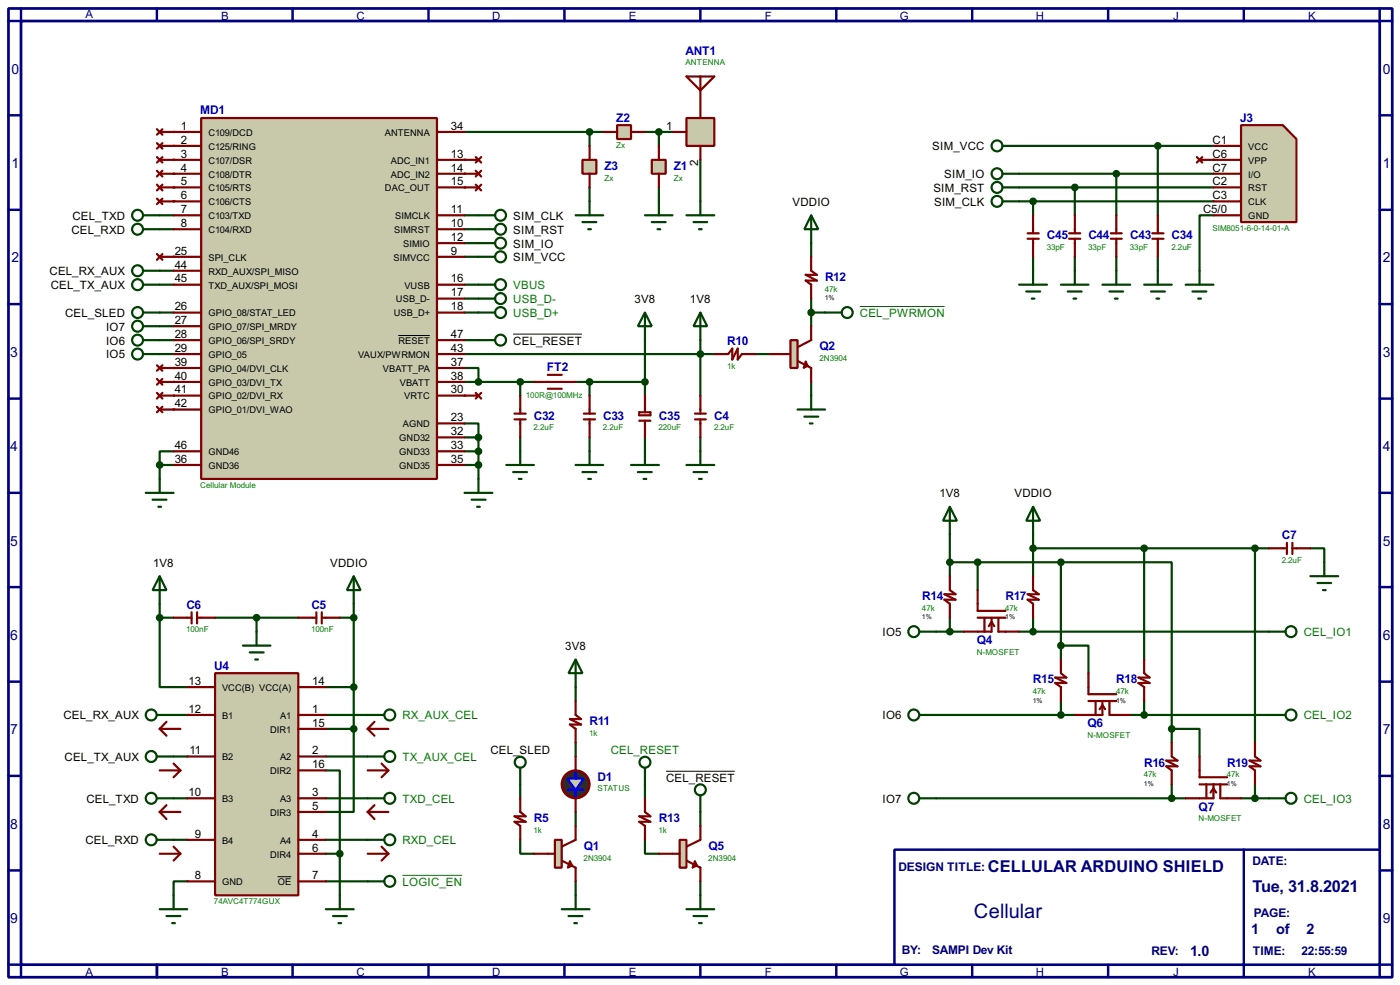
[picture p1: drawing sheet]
<svg xmlns="http://www.w3.org/2000/svg" width="256mm" height="180mm" viewBox="0 0 256 180" stroke-linecap="round" stroke-linejoin="round" font-family="sans-serif">
<path d="M1.6 1.6h253.5v177.3h-253.5zM3.9 3.9h248.9v172.7h-248.9z" fill="none" stroke="#000080" stroke-width=".5"/>
<path d="M3.9 1.6v2.3h-2.3M28.8 1.6v2.3" fill="none" stroke="#000080" stroke-width=".45"/>
<path d="M163.9 155.5h88.9v21.1h-88.9z" fill="#fff" stroke="#000080" stroke-width=".45"/>
<g fill="none" stroke="#000080" stroke-width=".45">
<path d="M53.6 1.6v2.3M78.5 1.6v2.3M103.4 1.6v2.3M128.3 1.6v2.3M153.2 1.6v2.3M178.1 1.6v2.3M203 1.6v2.3M227.9 1.6v2.3M252.8 1.6v2.3h2.3M1.6 21.1h2.3M1.6 38.4h2.3M252.8 21.1h2.3"/>
<path d="M252.8 38.4h2.3M1.6 55.7h2.3M252.8 55.7h2.3M1.6 73h2.3M252.8 73h2.3M1.6 90.2h2.3M252.8 90.2h2.3M1.6 107.5h2.3M252.8 107.5h2.3M1.6 124.8h2.3M252.8 124.8h2.3M1.6 142h2.3"/>
<path d="M1.6 159.3h2.3M227.9 155.5v23.4M252.8 142h2.3M252.8 159.3h2.3M1.6 176.6h2.3v2.3M28.8 176.6v2.3M53.6 176.6v2.3M78.5 176.6v2.3M103.4 176.6v2.3M128.3 176.6v2.3M153.2 176.6v2.3M178.1 176.6v2.3"/>
<path d="M203 176.6v2.3M255.1 176.6h-2.3v2.3"/>
</g>
<g fill="none" stroke="#004000" stroke-width=".4">
<path d="M128.3 29.3v7.6M222.3 39.4h-2.5v10.2M212.1 47v2.6M87.7 69.9h10.1M95.3 69.9v2.5M128.3 62.3v2.5M29.3 85.1v2.6M87.7 80.1v7.6M95.3 80.1v2.5M108 80.1v2.5M31.8 138.5h2.5M31.8 130.9h2.5"/>
<path d="M59.7 138.5h7.7M59.7 130.9h7.7M105.5 125.8v2.5M105.5 135.9v2.6M31.8 146.1h2.5M31.8 153.7h2.5M59.7 146.1h7.7M59.7 153.7h7.7M34.3 161.3h-2.5v2.6M59.7 161.3h7.7"/>
</g>
<circle cx="222.3" cy="29.3" r=".2" fill="#004000"/>
<g fill="none" stroke="#004000" stroke-width=".4">
<path d="M108 34.3v2.6M110.5 24.2h-2.5v2.5M118.2 24.2h5M120.7 24.2v2.5M120.7 34.3v2.6M186.7 36.9h35.6M186.7 34.3h35.6M186.7 31.8h35.6M186.7 26.7h35.6M189.3 36.9v2.5M196.9 34.3v5.1M204.5 31.8v7.6"/>
<path d="M212.1 26.7v12.7M148.6 44.5v2.5M148.6 54.7v5M148.6 57.2h2.6M189.3 47v2.6M196.9 47v2.6M204.5 47v2.6M105.5 69.9h12.7M108 69.9v2.5M118.2 62.3v10.1M130.9 64.8h-2.6v7.6M138.5 64.8h2.5"/>
<path d="M148.6 69.9v2.5M118.2 80.1v2.5M128.3 80.1v2.5M174 97.8v7.7M189.3 97.8v7.7M29.3 113.1v12.7h5M29.3 113.1h2.5M29.3 110.5v2.6M39.4 113.1h15.3M47 113.1v2.5M62.3 113.1h2.5M64.8 110.5v22.9"/>
<path d="M171.5 115.6h5.1M174 102.9h20.4M174 113.1v2.5M179.1 102.9v5.1M186.7 115.6h45.8M189.3 113.1v2.5M189.3 100.4h43.2M194.4 118.2h5v5M194.4 102.9h20.3v30.5M194.4 102.9v17.8M209.6 100.4v20.3M229.9 100.4v35.5"/>
<path d="M240.1 100.4h2.5v2.5M59.7 125.8h5.1M59.7 133.4h5.1M64.8 133.4v15.2h-5.1M171.5 130.9h25.4M194.4 128.3v2.6M207.1 130.9h25.4M209.6 128.3v2.6M214.7 133.4h5.1v5.1M214.7 133.4v2.5M59.7 141h2.6v15.3M59.7 156.3h2.6"/>
<path d="M62.3 156.3v7.6M95.3 153.7v2.6h2.5M95.3 143.6v2.5M105.5 148.6v2.6M118.2 153.7v2.6h2.5M118.2 143.6v2.5M128.3 148.6v2.6M171.5 146.1h45.7M214.7 143.6v2.5M227.4 146.1h5.1M229.9 143.6v2.5M105.5 161.3v2.6"/>
<path d="M128.3 161.3v2.6"/>
</g>
<g fill="#004000">
<circle cx="31.8" cy="24.2" r=".2"/>
<circle cx="31.8" cy="26.7" r=".2"/>
<circle cx="31.8" cy="29.3" r=".2"/>
<circle cx="31.8" cy="31.8" r=".2"/>
<circle cx="31.8" cy="34.3" r=".2"/>
<circle cx="31.8" cy="36.9" r=".2"/>
</g>
<path d="M29.3 39.4h2.5M85.1 39.4h2.6M29.3 42h2.5M85.1 42h2.6M85.1 47h2.6M85.1 44.5h2.6" fill="none" stroke="#004000" stroke-width=".4"/>
<g fill="#004000">
<circle cx="85.1" cy="29.3" r=".2"/>
<circle cx="85.1" cy="31.8" r=".2"/>
<circle cx="85.1" cy="34.3" r=".2"/>
</g>
<path d="M29.3 57.2h2.5M29.3 59.7h2.5M29.3 62.3h2.5M29.3 64.8h2.5M31.8 82.6h-2.5v2.5" fill="none" stroke="#004000" stroke-width=".4"/>
<g fill="#004000">
<circle cx="85.1" cy="72.4" r=".2"/>
<circle cx="31.8" cy="47" r=".2"/>
</g>
<path d="M85.1 24.2h22.9M85.1 77.5h2.6v2.6h-2.6M85.1 67.4h2.6v2.5h-2.6M29.3 85.1h2.5M85.1 85.1h2.6" fill="none" stroke="#004000" stroke-width=".4"/>
<g fill="#004000">
<circle cx="31.8" cy="67.4" r=".2"/>
<circle cx="31.8" cy="69.9" r=".2"/>
<circle cx="31.8" cy="72.4" r=".2"/>
<circle cx="31.8" cy="75" r=".2"/>
</g>
<g fill="none" stroke="#004000" stroke-width=".4">
<path d="M29.3 49.6h2.5M29.3 52.1h2.5M85.1 57.2h2.6M85.1 54.7h2.6M85.1 52.1h2.6M85.1 64.8h43.2M85.1 62.3h2.6M85.1 82.6h2.6M29.3 105.5l1.2 2.5h-2.5zM29.3 105.5v5M64.8 105.5l1.3 2.5h-2.5zM64.8 105.5v5"/>
<path d="M28.8 146.1h3M28.8 153.7h3M67.4 146.1h3M67.4 153.7h3M29.3 166.4h5M30.5 167.7h2.6M31.6 169h.5M31.8 163.9v2.5M59.7 166.4h5.1M61 167.7h2.6M62 169h.5M62.3 163.9v2.5"/>
<path d="M67.4 161.3h3"/>
<circle cx="27.7" cy="153.7" r="1"/>
<circle cx="27.7" cy="146.1" r="1"/>
<circle cx="71.4" cy="146.1" r="1"/>
<circle cx="71.4" cy="153.7" r="1"/>
<circle cx="71.4" cy="161.3" r="1"/>
</g>
<path d="M73.7 160.2h11" fill="none" stroke="#008000" stroke-width=".18"/>
<path d="M39.4 123.2h15.3v40.7h-15.3z" fill-rule="evenodd" fill="#c8c8aa" stroke="#800000" stroke-width=".4"/>
<g fill="none" stroke="#800000" stroke-width=".4">
<path d="M28.8 31.3l1 1M28.8 28.8l1 1M28.8 26.2l1 1M28.8 23.7l1 1M29.3 31.8h2.5M29.3 29.3h2.5M29.3 26.7h2.5M29.3 24.2h2.5M29.8 31.3l-1 1M29.8 28.8l-1 1M29.8 26.2l-1 1M29.8 23.7l-1 1"/>
<path d="M85.1 31.8h2.6M85.1 29.3h2.6M85.1 34.3h2.6M87.2 28.8l1 1M87.2 31.3l1 1M87.2 33.8l1 1.1M88.2 28.8l-1 1M88.2 31.3l-1 1M88.2 33.8l-1 1.1M28.8 46.5l1 1.1M29.3 47h2.5M29.8 46.5l-1 1.1"/>
<path d="M85.1 72.4h2.6M87.2 71.9l1 1.1M88.2 71.9l-1 1.1M34.3 130.9h5.1M34.3 138.5h5.1M34.3 125.8h5.1M54.7 130.9h5M54.7 138.5h5M54.7 133.4h5M54.7 125.8h5M34.3 146.1h5.1M34.3 153.7h5.1"/>
<path d="M54.7 146.1h5M54.7 153.7h5M54.7 148.6h5M54.7 156.3h5M54.7 141h5M34.3 161.3h5.1M54.7 161.3h5"/>
</g>
<path d="M50.9 160.5h2.5" fill="none" stroke="#000" stroke-width=".18"/>
<g fill="none" stroke="#004000" stroke-width=".4">
<path d="M26.2 39.4h3.1M26.2 42h3.1M26.2 49.6h3.1M26.2 52.1h3.1M26.7 90.2h5.1M28 91.5h2.5M29 92.8h.5M29.3 87.7v2.5M85.1 90.2h5.1M86.4 91.5h2.6M87.4 92.8h.5M87.7 87.7v2.5"/>
<path d="M28.8 138.5h3M28.8 130.9h3M67.4 138.5h3M67.4 130.9h3"/>
<circle cx="25.2" cy="39.4" r="1"/>
<circle cx="25.2" cy="49.6" r="1"/>
<circle cx="25.2" cy="42" r="1"/>
<circle cx="25.2" cy="52.1" r="1"/>
<circle cx="27.7" cy="138.5" r="1"/>
<circle cx="27.7" cy="130.9" r="1"/>
<circle cx="71.4" cy="138.5" r="1"/>
<circle cx="71.4" cy="130.9" r="1"/>
</g>
<g fill="#004000" stroke="#004000" stroke-width=".4">
<circle cx="29.2" cy="85.1" r=".5"/>
<circle cx="87.6" cy="80.1" r=".5"/>
<circle cx="87.6" cy="82.6" r=".5"/>
<circle cx="87.6" cy="85.1" r=".5"/>
</g>
<path d="M125.8 21.6h5.1v5.1h-5.1z" fill="#c8c8aa" stroke="#800000" stroke-width=".4"/>
<g fill="none" stroke="#800000" stroke-width=".4">
<path d="M125.8 14h5.1l-2.6 2.6zM128.3 14v7.6M123.2 24.2h2.6M128.3 26.7v2.6M94.3 75.7h2M94.3 76.8h2M95.3 72.4v3.3M95.3 76.8v3.3M97.8 69.9h7.7M100.4 68.6h2.5M100.4 71.2h2.5M107 75.7h2"/>
<path d="M107 76.8h2M108 72.4v3.3M108 76.8v3.3M105.5 128.3v2.6l1 .7h-2.1l2.1 1h-2.1l1.1 .8v2.5"/>
</g>
<g fill="none" stroke="#004000" stroke-width=".4">
<path d="M125.8 39.4h5.1M128.3 36.9v2.5M87.7 57.2h3M87.7 54.7h3M87.7 52.1h3M127.1 40.7h2.5M128.1 42h.5M128.3 57.2l1.3 2.5h-2.5zM128.3 57.2v5.1M92.8 85.1h5M94 86.4h2.6M95.1 87.7h.5"/>
<path d="M95.3 82.6v2.5M105.5 85.1h5M106.7 86.4h2.6M107.8 87.7h.5M108 82.6v2.5"/>
<circle cx="91.7" cy="54.7" r="1"/>
<circle cx="91.7" cy="52.1" r="1"/>
<circle cx="91.7" cy="57.2" r="1"/>
</g>
<g fill="#004000" stroke="#004000" stroke-width=".4">
<circle cx="128.3" cy="64.8" r=".5"/>
<circle cx="95.3" cy="69.9" r=".5"/>
<circle cx="87.6" cy="69.9" r=".5"/>
</g>
<circle cx="105.4" cy="143.6" r="2.55" fill="#400000" stroke="#800000" stroke-width=".4"/>
<path d="M103.9 142.5h1.6v-1.2v1.2h1.5l-1.5 2.1h1.5h-3.1h1.6v1.3v-1.3z" fill-rule="evenodd" fill="#c8c8aa" stroke="#00f" stroke-width=".4"/>
<path d="M212.1 39.4v3.3M219.3 28.8l1 1M219.8 29.3h2.5M220.3 28.8l-1 1M211.1 42.7h2.1M211.1 43.7h2.1M212.1 43.7v3.3M105.5 138.5v2.5M105.5 146.1v2.5" fill="none" stroke="#800000" stroke-width=".4"/>
<g fill="none" stroke="#004000" stroke-width=".4">
<path d="M87.7 39.4h3M183.7 36.9h3M183.7 34.3h3M183.7 31.8h3M183.7 26.7h3M26.2 57.2h3.1M87.7 42h3M87.7 44.5h3M87.7 47h3M209.6 52.1h5.1M210.9 53.4h2.5M211.9 54.7h.5"/>
<path d="M212.1 49.6v2.5M217.2 52.1h5.1M218.5 53.4h2.5M219.5 54.7h.5M219.8 49.6v2.5M105.5 120.7l1.2 2.5h-2.5zM105.5 120.7v5.1M95.3 140.5v3.1M102.9 166.4h5.1M104.2 167.7h2.5M105.2 169h.5M105.5 163.9v2.5"/>
<circle cx="91.7" cy="39.4" r="1"/>
<circle cx="182.6" cy="31.8" r="1"/>
<circle cx="182.6" cy="36.9" r="1"/>
<circle cx="182.6" cy="26.7" r="1"/>
<circle cx="182.6" cy="34.3" r="1"/>
<circle cx="25.2" cy="57.2" r="1"/>
<circle cx="91.7" cy="44.5" r="1"/>
<circle cx="91.7" cy="47" r="1"/>
<circle cx="91.7" cy="42" r="1"/>
<circle cx="95.3" cy="139.5" r="1"/>
</g>
<path d="M227.4 22.9h7.6l2.5 2.6v15.2h-10.1z" fill-rule="evenodd" fill="#c8c8aa" stroke="#800000" stroke-width=".4"/>
<g fill="none" stroke="#800000" stroke-width=".4">
<path d="M28.8 33.8l1 1.1M28.8 36.4l1 1M29.3 34.3h2.5M29.3 36.9h2.5M29.8 33.8l-1 1.1M29.8 36.4l-1 1M222.3 26.7h5.1M222.3 34.3h5.1M222.3 36.9h5.1M222.3 39.4h5.1M222.3 29.3h5.1M222.3 31.8h5.1"/>
<path d="M28.8 74.5l1 1M28.8 69.4l1 1M29.3 75h2.5M29.3 69.9h2.5M29.8 74.5l-1 1M29.8 69.4l-1 1M117.1 77h2.1M117.1 75.5h2.1v.5h-2.1zM118.2 72.4v3.1M118.2 77v3.1"/>
</g>
<g fill="none" stroke="#004000" stroke-width=".4">
<path d="M87.7 62.3h3M115.6 85.1h5.1M116.9 86.4h2.5M117.9 87.7h.5M118.2 82.6v2.5"/>
<circle cx="91.7" cy="62.3" r="1"/>
</g>
<path d="M94 61.2h12.6" fill="none" stroke="#000" stroke-width=".18"/>
<circle cx="108" cy="69.9" r=".5" fill="#004000" stroke="#004000" stroke-width=".4"/>
<path d="M119.4 29.3h2.6v2.5h-2.6z" fill="#c8c8aa" stroke="#800000" stroke-width=".4"/>
<path d="M120.7 26.7v2.6M120.7 31.8v2.5" fill="none" stroke="#800000" stroke-width=".4"/>
<path d="M113.1 22.9h2.5v2.6h-2.5z" fill="#c8c8aa" stroke="#800000" stroke-width=".4"/>
<path d="M110.5 24.2h2.6M115.6 24.2h2.6" fill="none" stroke="#800000" stroke-width=".4"/>
<path d="M106.7 29.3h2.6v2.5h-2.6z" fill="#c8c8aa" stroke="#800000" stroke-width=".4"/>
<g fill="none" stroke="#800000" stroke-width=".4">
<path d="M108 26.7v2.6M108 31.8v2.5M189.3 39.4v3.3M196.9 39.4v3.3M204.5 39.4v3.3M188.3 43.7h2M188.3 42.7h2M189.3 43.7v3.3M195.9 43.7h2M195.9 42.7h2M196.9 43.7v3.3M203.5 43.7h2"/>
<path d="M203.5 42.7h2M204.5 43.7v3.3M29.3 133.4h3.8M29.3 133.4l1.2 1.3M30.5 132.1l-1.2 1.3M31.8 139.8l1.3 1.2M29.3 156.3h3.8M29.3 148.6h3.8M29.3 148.6l1.2 1.3M29.3 141h3.8M30.5 147.4l-1.2 1.2M31.8 155l1.3 1.3"/>
<path d="M33.1 156.3l-1.3 1.2M33.1 141l-1.3 1.3M102.9 157.5l2.6 1.3M105.5 153.7l-2.6 1.3"/>
</g>
<g fill="#004000" stroke="#004000" stroke-width=".4">
<circle cx="120.7" cy="24.2" r=".5"/>
<circle cx="108" cy="24.2" r=".5"/>
<circle cx="189.2" cy="36.9" r=".5"/>
<circle cx="196.9" cy="34.3" r=".5"/>
<circle cx="204.5" cy="31.8" r=".5"/>
<circle cx="64.8" cy="125.8" r=".5"/>
<circle cx="62.2" cy="156.3" r=".5"/>
<circle cx="64.8" cy="133.4" r=".5"/>
</g>
<g fill="none" stroke="#004000" stroke-width=".4">
<path d="M105.5 39.4h5M108 36.9v2.5M118.2 39.4h5M120.7 36.9v2.5M106.7 40.7h2.6M107.8 42h.5M119.4 40.7h2.6M120.5 42h.5M151.2 57.2h3M186.7 52.1h5.1M188 53.4h2.6M189 54.7h.5"/>
<path d="M189.3 49.6v2.5M194.4 52.1h5M195.6 53.4h2.6M196.7 54.7h.5M196.9 49.6v2.5M202 52.1h5.1M203.3 53.4h2.5M204.3 54.7h.5M204.5 49.6v2.5"/>
<circle cx="155.2" cy="57.2" r="1"/>
</g>
<path d="M157.5 56.1h15.6" fill="none" stroke="#008000" stroke-width=".18"/>
<path d="M101.7 153.7h1.2v5.1h-1.2z" fill="#c8c8aa" stroke="#800000" stroke-width=".4"/>
<path d="M146.1 66.1l2.5 1.3M148.6 62.3l-2.5 1.3M95.3 146.1v2.5l1 .8h-2l2 1h-2l1 .8v2.5M97.8 156.3h3.9M104.4 157.7l.4 .7-.7 .4zM105.5 151.2v2.5M105.5 158.8v2.5" fill="none" stroke="#800000" stroke-width=".4"/>
<g fill="#004000" stroke="#004000" stroke-width=".4">
<circle cx="212.1" cy="26.7" r=".5"/>
<circle cx="118.1" cy="69.9" r=".5"/>
</g>
<path d="M118.2 57.2l1.2 2.5h-2.5zM118.2 57.2v5.1M146.1 75h5.1M147.4 76.3h2.5M148.4 77.5h.5M148.6 72.4v2.6" fill="none" stroke="#004000" stroke-width=".4"/>
<path d="M144.8 62.3h1.3v5.1h-1.3z" fill="#c8c8aa" stroke="#800000" stroke-width=".4"/>
<g fill="none" stroke="#800000" stroke-width=".4">
<path d="M148.6 47v2.6l1.1 .7h-2.1l2.1 1.1h-2.1l1 .7v2.6M148.6 59.7v2.6M28.8 66.9l1 1M29.3 67.4h2.5M29.8 66.9l-1 1M130.9 64.8h2.5l.8-1v2l1-2v2l.7-1h2.6M141 64.8h3.8M147.6 66.2l.4 .8-.7 .3zM148.6 67.4v2.5M31.8 113.1h3.3M35.1 112.1v2M36.1 113.1h3.3"/>
<path d="M36.1 112.1v2M54.7 113.1h3.3M58 112.1v2M59 112.1v2M59 113.1h3.3M179.1 113.1h5.1M179.1 108v3.8h5.1M180.4 113.1v2.5M181.2 114.6l.5-.8 .5 .8M181.7 113.1v2.5h-5.1M182.9 113.1v2.5h3.8M125.8 157.5l2.5 1.3"/>
<path d="M128.3 153.7l-2.5 1.3"/>
</g>
<path d="M148.6 39.4l1.3 2.6h-2.5zM148.6 39.4v5.1M44.5 118.2h5.1M45.8 119.4h2.5M47 115.6v2.6M46.8 120.7h.5M125.8 166.4h5.1M127.1 167.7h2.5M128.1 169h.5M128.3 163.9v2.5" fill="none" stroke="#004000" stroke-width=".4"/>
<g fill="#004000" stroke="#004000" stroke-width=".4">
<circle cx="148.6" cy="57.2" r=".5"/>
<circle cx="47" cy="113.1" r=".5"/>
<circle cx="29.2" cy="113.1" r=".5"/>
<circle cx="64.8" cy="113.1" r=".5"/>
</g>
<path d="M124.5 153.7h1.3v5.1h-1.3z" fill="#c8c8aa" stroke="#800000" stroke-width=".4"/>
<g fill="none" stroke="#800000" stroke-width=".4">
<path d="M28.8 71.9l1 1.1M29.3 72.4h2.5M29.8 71.9l-1 1.1M127.3 75.7h2M127.3 76.8h2M128.3 72.4v3.3M128.3 76.8v3.3M235.8 99.4v2M236.8 99.4v2M174 105.5v2.5l1.1 .8h-2.1l2.1 1h-2.1l1 .7v2.6M189.3 105.5v2.5l1 .8h-2l2 1h-2l1 .7v2.6M232.5 100.4h3.3"/>
<path d="M236.8 100.4h3.3M67.4 133.4h3.8M67.4 133.4l1.2 1.3M68.6 132.1l-1.2 1.3M69.9 139.8l1.3 1.2M194.4 120.7v2.5l1 .8h-2.1l2.1 1h-2.1l1.1 .8v2.5M199.4 123.2v3.9h5.1M199.4 128.3h5.1M200.7 128.3v2.6M201.5 129.8l.5-.7 .5 .7M202 128.3v2.6h-5.1M203.3 128.3v2.6h3.8"/>
<path d="M209.6 120.7v2.5l1 .8h-2l2 1h-2l1 .8v2.5M214.7 135.9v2.6l1 .7h-2l2 1.1h-2l1 .7v2.6M219.8 138.5v3.8h5M229.9 135.9v2.6l1 .7h-2l2 1.1h-2l1 .7v2.6M67.4 156.3h3.8M67.4 148.6h3.8M67.4 148.6l1.2 1.3M67.4 141h3.8M68.6 147.4l-1.2 1.2M69.9 155l1.3 1.3M71.2 156.3l-1.3 1.2M71.2 141l-1.3 1.3"/>
<path d="M118.2 146.1v2.5l1 .8h-2.1l2.1 1h-2.1l1.1 .8v2.5M120.7 156.3h3.8M127.3 157.7l.4 .7-.8 .4zM128.3 151.2v2.5M128.3 158.8v2.5M219.8 143.6h5M221 143.6v2.5M221.8 145.1l.5-.8 .5 .8M222.3 143.6v2.5h-5.1M223.6 143.6v2.5h3.8"/>
</g>
<g fill="none" stroke="#004000" stroke-width=".4">
<path d="M26.2 59.7h3.1M26.2 62.3h3.1M26.2 64.8h3.1M125.8 85.1h5.1M127.1 86.4h2.5M128.1 87.7h.5M128.3 82.6v2.5M174 92.8l1.3 2.5h-2.5zM174 92.8v5M189.3 92.8l1.3 2.5h-2.6zM189.3 92.8v5M168.5 115.6h3"/>
<path d="M232.5 115.6h3M240.1 105.5h5.1M241.4 106.7h2.5M242.4 108h.5M242.6 102.9v2.6M168.5 130.9h3M232.5 130.9h3M118.2 140.5v3.1M128.3 145.6v3M168.5 146.1h3M232.5 146.1h3"/>
<circle cx="25.2" cy="59.7" r="1"/>
<circle cx="25.2" cy="64.8" r="1"/>
<circle cx="25.2" cy="62.3" r="1"/>
<circle cx="167.4" cy="115.6" r="1"/>
<circle cx="236.5" cy="115.6" r="1"/>
<circle cx="118.1" cy="139.5" r="1"/>
<circle cx="167.4" cy="130.9" r="1"/>
<circle cx="236.5" cy="130.9" r="1"/>
<circle cx="128.3" cy="144.6" r="1"/>
<circle cx="167.4" cy="146.1" r="1"/>
<circle cx="236.5" cy="146.1" r="1"/>
</g>
<path d="M122 141.2h12.6" fill="none" stroke="#000" stroke-width=".18"/>
<g fill="#004000" stroke="#004000" stroke-width=".4">
<circle cx="179.1" cy="102.9" r=".5"/>
<circle cx="194.3" cy="102.9" r=".5"/>
<circle cx="194.3" cy="118.2" r=".5"/>
<circle cx="214.6" cy="133.4" r=".5"/>
<circle cx="189.2" cy="100.4" r=".5"/>
<circle cx="209.6" cy="100.4" r=".5"/>
<circle cx="174" cy="102.9" r=".5"/>
<circle cx="229.9" cy="146.1" r=".5"/>
<circle cx="189.2" cy="115.6" r=".5"/>
<circle cx="209.6" cy="130.9" r=".5"/>
<circle cx="214.6" cy="146.1" r=".5"/>
<circle cx="194.3" cy="130.9" r=".5"/>
<circle cx="174" cy="115.6" r=".5"/>
<circle cx="229.9" cy="100.4" r=".5"/>
</g>
<path d="M36.9 21.6h43.2v66.1h-43.2z" fill="#c8c8aa" stroke="#800000" stroke-width=".4"/>
<g fill="none" stroke="#800000" stroke-width=".4">
<path d="M31.8 24.2h5.1M31.8 26.7h5.1M31.8 29.3h5.1M31.8 31.8h5.1M31.8 34.3h5.1M31.8 36.9h5.1M31.8 39.4h5.1M80.1 24.2h5M80.1 29.3h5M80.1 31.8h5M80.1 34.3h5M80.1 39.4h5"/>
<path d="M31.8 42h5.1M31.8 47h5.1M31.8 57.2h5.1M31.8 59.7h5.1M31.8 49.6h5.1M31.8 52.1h5.1M80.1 42h5M80.1 47h5M80.1 44.5h5M80.1 57.2h5M80.1 54.7h5M80.1 52.1h5"/>
<path d="M31.8 62.3h5.1M31.8 64.8h5.1M31.8 72.4h5.1M31.8 67.4h5.1M31.8 69.9h5.1M31.8 75h5.1M80.1 62.3h5M80.1 64.8h5M80.1 72.4h5M80.1 77.5h5M80.1 67.4h5M80.1 69.9h5"/>
<path d="M31.8 82.6h5.1M31.8 85.1h5.1M80.1 82.6h5M80.1 85.1h5M80.1 80.1h5"/>
</g>
<path d="M73 61.4h5.8" fill="none" stroke="#000" stroke-width=".18"/>
<text font-size="4.1" fill="#000080" x="178.4" y="168">Cellular</text>
<g font-size="3.4" fill="#000080">
<text x="181" y="159.7">CELLULAR ARDUINO SHIELD</text>
<text x="229.5" y="163.2">Tue, 31.8.2021</text>
</g>
<g font-size="3" fill="#000080">
<text x="229.2" y="171">1</text>
<text x="233.8" y="171">of</text>
<text x="239.4" y="171">2</text>
<text x="218" y="175">1.0</text>
</g>
<g font-size="2.9" fill="#000080">
<text x="2.1" y="13.5">0</text>
<text x="253.4" y="13.5">0</text>
<text x="2.1" y="30.7">1</text>
<text x="253.4" y="30.7">1</text>
<text x="2.1" y="48">2</text>
<text x="253.4" y="48">2</text>
<text x="1.9" y="65.3">3</text>
<text x="253.4" y="65.3">3</text>
<text x="1.9" y="82.5">4</text>
<text x="253.4" y="82.5">4</text>
<text x="1.9" y="99.9">5</text>
<text x="253.4" y="99.9">5</text>
<text x="1.9" y="117.1">6</text>
<text x="253.4" y="117.1">6</text>
<text x="1.9" y="134.4">7</text>
<text x="253.4" y="134.4">7</text>
<text x="1.9" y="151.7">8</text>
<text x="253.4" y="151.7">8</text>
<text x="1.9" y="168.9">9</text>
<text x="253.4" y="168.9">9</text>
</g>
<g font-size="2.5" fill="#0000c0">
<text x="125.6" y="10">ANT1</text>
<text x="36.7" y="21">MD1</text>
<text x="112.9" y="22.2">Z2</text>
<text x="227.2" y="22.2">J3</text>
<text x="110.7" y="31.1">Z3</text>
<text x="123.4" y="31.1">Z1</text>
<text x="191.8" y="43.8">C45</text>
<text x="199.4" y="43.8">C44</text>
<text x="207" y="43.8">C43</text>
<text x="214.6" y="43.8">C34</text>
<text x="151.1" y="51.4">R12</text>
<text x="133.2" y="63.1">R10</text>
<text x="150.1" y="64.1">Q2</text>
<text x="100.2" y="68">FT2</text>
<text x="97.8" y="76.8">C32</text>
<text x="110.5" y="76.8">C33</text>
<text x="120.7" y="76.8">C35</text>
<text x="130.8" y="76.8">C4</text>
<text x="234.8" y="98.7">C7</text>
<text x="34.1" y="111.4">C6</text>
<text x="57" y="111.4">C5</text>
<text x="168.9" y="109.9">R14</text>
<text x="184.2" y="109.9">R17</text>
<text x="178.9" y="117.9">Q4</text>
<text x="39.2" y="122.6">U4</text>
<text x="189.2" y="125.1">R15</text>
<text x="204.5" y="125.1">R18</text>
<text x="108" y="132.7">R11</text>
<text x="199.2" y="133.1">Q6</text>
<text x="109.5" y="142.9">D1</text>
<text x="209.6" y="140.3">R16</text>
<text x="224.8" y="140.3">R19</text>
<text x="219.6" y="148.4">Q7</text>
<text x="97.8" y="150.5">R5</text>
<text x="106.9" y="155.6">Q1</text>
<text x="120.7" y="150.5">R13</text>
<text x="129.8" y="155.6">Q5</text>
</g>
<g font-size="2.5" fill="#000080">
<text x="164.6" y="159.4">DESIGN TITLE:</text>
<text x="229.4" y="158.4">DATE:</text>
<text x="229.7" y="167.8">PAGE:</text>
<text x="165.2" y="174.6">BY:</text>
<text x="170.7" y="174.6">SAMPI Dev Kit</text>
<text x="210.9" y="174.8">REV:</text>
<text x="229.5" y="174.8">TIME:</text>
<text x="238.5" y="174.8">22:55:59</text>
</g>
<g font-size="2.4" fill="#000080">
<text x="15.6" y="3.4">A</text>
<text x="40.5" y="3.6">B</text>
<text x="65.3" y="3.6">C</text>
<text x="90.2" y="3.6">D</text>
<text x="115.2" y="3.6">E</text>
<text x="140.1" y="3.6">F</text>
<text x="164.8" y="3.6">G</text>
<text x="189.8" y="3.6">H</text>
<text x="214.9" y="3.6">J</text>
<text x="239.6" y="3.6">K</text>
<text x="15.6" y="178.7">A</text>
<text x="40.5" y="178.7">B</text>
<text x="65.3" y="178.7">C</text>
<text x="90.2" y="178.7">D</text>
<text x="115.2" y="178.7">E</text>
<text x="140.1" y="178.7">F</text>
<text x="164.8" y="178.7">G</text>
<text x="189.8" y="178.7">H</text>
<text x="214.9" y="178.7">J</text>
<text x="239.6" y="178.7">K</text>
</g>
<g font-size="2.4">
<text x="33.2" y="23.8">1</text>
<text x="82.6" y="23.8">34</text>
<text x="122.1" y="23.8">1</text>
<text x="33.2" y="26.3">2</text>
<text x="33.2" y="28.9">3</text>
<text x="82.6" y="28.9">13</text>
<text x="170.8" y="27.5">SIM_VCC</text>
<text x="222.1" y="26.3">C1</text>
<text x="222.1" y="28.9">C6</text>
<text x="33.2" y="31.4">4</text>
<text x="33.2" y="33.9">5</text>
<text x="82.6" y="31.4">14</text>
<text x="82.6" y="33.9">15</text>
<text x="127.9" y="30.4" transform="rotate(-90 127.9 30.4)">2</text>
<text x="171" y="35.1">SIM_RST</text>
<text x="173" y="32.6">SIM_IO</text>
<text x="222.1" y="33.9">C2</text>
<text x="222.1" y="31.4">C7</text>
<text x="13.3" y="40.2">CEL_TXD</text>
<text x="33.2" y="36.5">6</text>
<text x="33.2" y="39">7</text>
<text x="33.2" y="41.6">8</text>
<text x="82.6" y="41.6">10</text>
<text x="82.6" y="39">11</text>
<text x="94" y="40.2">SIM_CLK</text>
<text x="145.2" y="37.7">VDDIO</text>
<text x="171.1" y="37.7">SIM_CLK</text>
<text x="220.4" y="39">C5/0</text>
<text x="222.1" y="36.5">C3</text>
<text x="13.1" y="42.7">CEL_RXD</text>
<text x="32" y="46.6">25</text>
<text x="82.6" y="46.6">9</text>
<text x="82.6" y="44.1">12</text>
<text x="94" y="42.7">SIM_RST</text>
<text x="94" y="45.3">SIM_IO</text>
<text x="94" y="47.8">SIM_VCC</text>
<text x="9.1" y="50.4">CEL_RX_AUX</text>
<text x="9.3" y="52.9">CEL_TX_AUX</text>
<text x="32" y="49.2">44</text>
<text x="32" y="51.7">45</text>
<text x="82.6" y="51.7">16</text>
<text x="11.9" y="58">CEL_SLED</text>
<text x="32" y="56.8">26</text>
<text x="32" y="59.3">27</text>
<text x="82.6" y="56.8">18</text>
<text x="82.6" y="54.3">17</text>
<text x="116.3" y="55.4">3V8</text>
<text x="126.4" y="55.4">1V8</text>
<text x="19.4" y="63.1">IO6</text>
<text x="19.4" y="65.6">IO5</text>
<text x="19.4" y="60.5">IO7</text>
<text x="32" y="61.9">28</text>
<text x="32" y="64.4">29</text>
<text x="82.6" y="64.4">43</text>
<text x="82.6" y="61.9">47</text>
<text x="94" y="63.1">CEL_RESET</text>
<text x="32" y="67">39</text>
<text x="32" y="69.5">40</text>
<text x="32" y="72">41</text>
<text x="82.6" y="72">30</text>
<text x="82.6" y="67">37</text>
<text x="82.6" y="69.5">38</text>
<text x="32" y="74.6">42</text>
<text x="82.6" y="77.1">23</text>
<text x="32" y="82.2">46</text>
<text x="82.6" y="79.7">32</text>
<text x="82.6" y="82.2">33</text>
<text x="32" y="84.7">36</text>
<text x="82.6" y="84.7">35</text>
<text x="172.1" y="91">1V8</text>
<text x="185.8" y="91">VDDIO</text>
<text x="28.1" y="103.7">1V8</text>
<text x="60.5" y="103.7">VDDIO</text>
<text x="103.6" y="119">3V8</text>
<text x="161.7" y="116.4">IO5</text>
<text x="34.6" y="125.4">13</text>
<text x="57.2" y="125.4">14</text>
<text x="11.6" y="131.7">CEL_RX_AUX</text>
<text x="34.6" y="130.5">12</text>
<text x="57.2" y="130.5">1</text>
<text x="161.7" y="131.7">IO6</text>
<text x="57.2" y="133">15</text>
<text x="11.8" y="139.3">CEL_TX_AUX</text>
<text x="34.7" y="138.1">11</text>
<text x="57.2" y="138.1">2</text>
<text x="57.2" y="140.6">16</text>
<text x="89.8" y="138">CEL_SLED</text>
<text x="122" y="143.1">CEL_RESET</text>
<text x="15.8" y="146.9">CEL_TXD</text>
<text x="34.6" y="145.7">10</text>
<text x="57.2" y="145.7">3</text>
<text x="57.2" y="148.2">5</text>
<text x="161.7" y="146.9">IO7</text>
<text x="15.6" y="154.5">CEL_RXD</text>
<text x="35.7" y="153.3">9</text>
<text x="57.2" y="153.3">4</text>
<text x="57.2" y="155.9">6</text>
<text x="35.7" y="160.9">8</text>
<text x="57.2" y="160.9">7</text>
</g>
<g font-size="2.4" fill="#008000">
<text x="94" y="52.9">VBUS</text>
<text x="94" y="58">USB_D+</text>
<text x="94" y="55.4">USB_D-</text>
<text x="157.5" y="58">CEL_PWRMON</text>
<text x="238.8" y="116.4">CEL_IO1</text>
<text x="73.7" y="131.7">RX_AUX_CEL</text>
<text x="238.8" y="131.7">CEL_IO2</text>
<text x="73.7" y="139.3">TX_AUX_CEL</text>
<text x="111.9" y="138">CEL_RESET</text>
<text x="73.7" y="146.9">TXD_CEL</text>
<text x="238.8" y="146.9">CEL_IO3</text>
<text x="73.7" y="154.5">RXD_CEL</text>
<text x="73.7" y="162.1">LOGIC_EN</text>
</g>
<g font-size="1.9">
<text x="38.2" y="24.9">C109/DCD</text>
<text x="38.2" y="27.4">C125/RING</text>
<text x="38.2" y="30">C107/DSR</text>
<text x="70.5" y="24.9">ANTENNA</text>
<text x="71.6" y="30">ADC_IN1</text>
<text x="228.7" y="27.4">VCC</text>
<text x="228.7" y="30">VPP</text>
<text x="38.2" y="32.5">C108/DTR</text>
<text x="38.2" y="35">C105/RTS</text>
<text x="70.5" y="35">DAC_OUT</text>
<text x="71.6" y="32.5">ADC_IN2</text>
<text x="228.7" y="35">RST</text>
<text x="228.7" y="32.5">I/O</text>
<text x="38.2" y="37.6">C106/CTS</text>
<text x="38.2" y="40.1">C103/TXD</text>
<text x="72.4" y="40.1">SIMCLK</text>
<text x="228.7" y="37.6">CLK</text>
<text x="228.7" y="40.1">GND</text>
<text x="38.2" y="42.7">C104/RXD</text>
<text x="38.2" y="47.7">SPI_CLK</text>
<text x="72.1" y="47.7">SIMVCC</text>
<text x="72.2" y="42.7">SIMRST</text>
<text x="73.9" y="45.2">SIMIO</text>
<text x="38.2" y="50.3">RXD_AUX/SPI_MISO</text>
<text x="38.2" y="52.8">TXD_AUX/SPI_MOSI</text>
<text x="74.1" y="52.8">VUSB</text>
<text x="38.2" y="57.9">GPIO_08/STAT_LED</text>
<text x="72.1" y="57.9">USB_D+</text>
<text x="72.5" y="55.4">USB_D-</text>
<text x="38.2" y="60.4">GPIO_07/SPI_MRDY</text>
<text x="38.2" y="63">GPIO_06/SPI_SRDY</text>
<text x="38.2" y="65.5">GPIO_05</text>
<text x="65.6" y="65.5">VAUX/PWRMON</text>
<text x="73" y="63">RESET</text>
<text x="38.2" y="68.1">GPIO_04/DVI_CLK</text>
<text x="38.2" y="70.6">GPIO_03/DVI_TX</text>
<text x="70.1" y="68.1">VBATT_PA</text>
<text x="73.2" y="70.6">VBATT</text>
<text x="38.2" y="73.1">GPIO_02/DVI_RX</text>
<text x="38.2" y="75.7">GPIO_01/DVI_WAO</text>
<text x="74" y="73.1">VRTC</text>
<text x="38.2" y="83.3">GND46</text>
<text x="73.1" y="80.8">GND32</text>
<text x="73.1" y="83.3">GND33</text>
<text x="73.8" y="78.2">AGND</text>
<text x="38.2" y="85.8">GND36</text>
<text x="73.1" y="85.8">GND35</text>
<text x="40.7" y="131.6">B1</text>
<text x="40.7" y="126.5">VCC(B) VCC(A)</text>
<text x="51.3" y="131.6">A1</text>
<text x="49.5" y="134.1">DIR1</text>
<text x="40.7" y="139.2">B2</text>
<text x="49.5" y="141.7">DIR2</text>
<text x="51.3" y="139.2">A2</text>
<text x="40.7" y="146.8">B3</text>
<text x="49.5" y="149.3">DIR3</text>
<text x="51.3" y="146.8">A3</text>
<text x="40.7" y="154.4">B4</text>
<text x="51.3" y="154.4">A4</text>
<text x="49.5" y="157">DIR4</text>
<text x="40.7" y="162">GND</text>
<text x="50.9" y="162">OE</text>
</g>
<g font-size="1.7" fill="#008000">
<text x="125.6" y="12">ANTENNA</text>
<text x="112.9" y="27.1">Zx</text>
<text x="110.7" y="33.1">Zx</text>
<text x="123.4" y="33.1">Zx</text>
<text x="191.8" y="45.8">33pF</text>
<text x="199.4" y="45.8">33pF</text>
<text x="207" y="45.8">33pF</text>
<text x="214.6" y="45.8">2.2uF</text>
<text x="222.1" y="42.3">SIM8051-6-0-14-01-A</text>
<text x="151.1" y="53.3">47k</text>
<text x="133.2" y="67.4">1k</text>
<text x="150.1" y="66.1">2N3904</text>
<text x="96.4" y="72.8">100R@100MHz</text>
<text x="97.8" y="78.8">2.2uF</text>
<text x="110.5" y="78.8">2.2uF</text>
<text x="120.7" y="78.8">220uF</text>
<text x="130.8" y="78.8">2.2uF</text>
<text x="36.7" y="89.3">Cellular Module</text>
<text x="234.8" y="103.1">2.2uF</text>
<text x="168.9" y="111.8">47k</text>
<text x="184.1" y="111.8">47k</text>
<text x="34.1" y="115.8">100nF</text>
<text x="57" y="115.8">100nF</text>
<text x="178.9" y="119.8">N-MOSFET</text>
<text x="189.2" y="127">47k</text>
<text x="204.5" y="127">47k</text>
<text x="107.9" y="134.7">1k</text>
<text x="199.2" y="135.1">N-MOSFET</text>
<text x="209.5" y="142.3">47k</text>
<text x="224.8" y="142.3">47k</text>
<text x="109.5" y="144.8">STATUS</text>
<text x="97.8" y="152.4">1k</text>
<text x="120.7" y="152.4">1k</text>
<text x="219.6" y="150.3">N-MOSFET</text>
<text x="106.9" y="157.5">2N3904</text>
<text x="129.8" y="157.5">2N3904</text>
<text x="39.2" y="165.5">74AVC4T774GUX</text>
</g>
<g font-size="1.4">
<text x="151.1" y="54.9">1%</text>
<text x="168.9" y="113.4">1%</text>
<text x="184.1" y="113.4">1%</text>
<text x="189.2" y="128.6">1%</text>
<text x="204.5" y="128.6">1%</text>
<text x="209.5" y="143.8">1%</text>
<text x="224.8" y="143.8">1%</text>
</g>
</svg>
